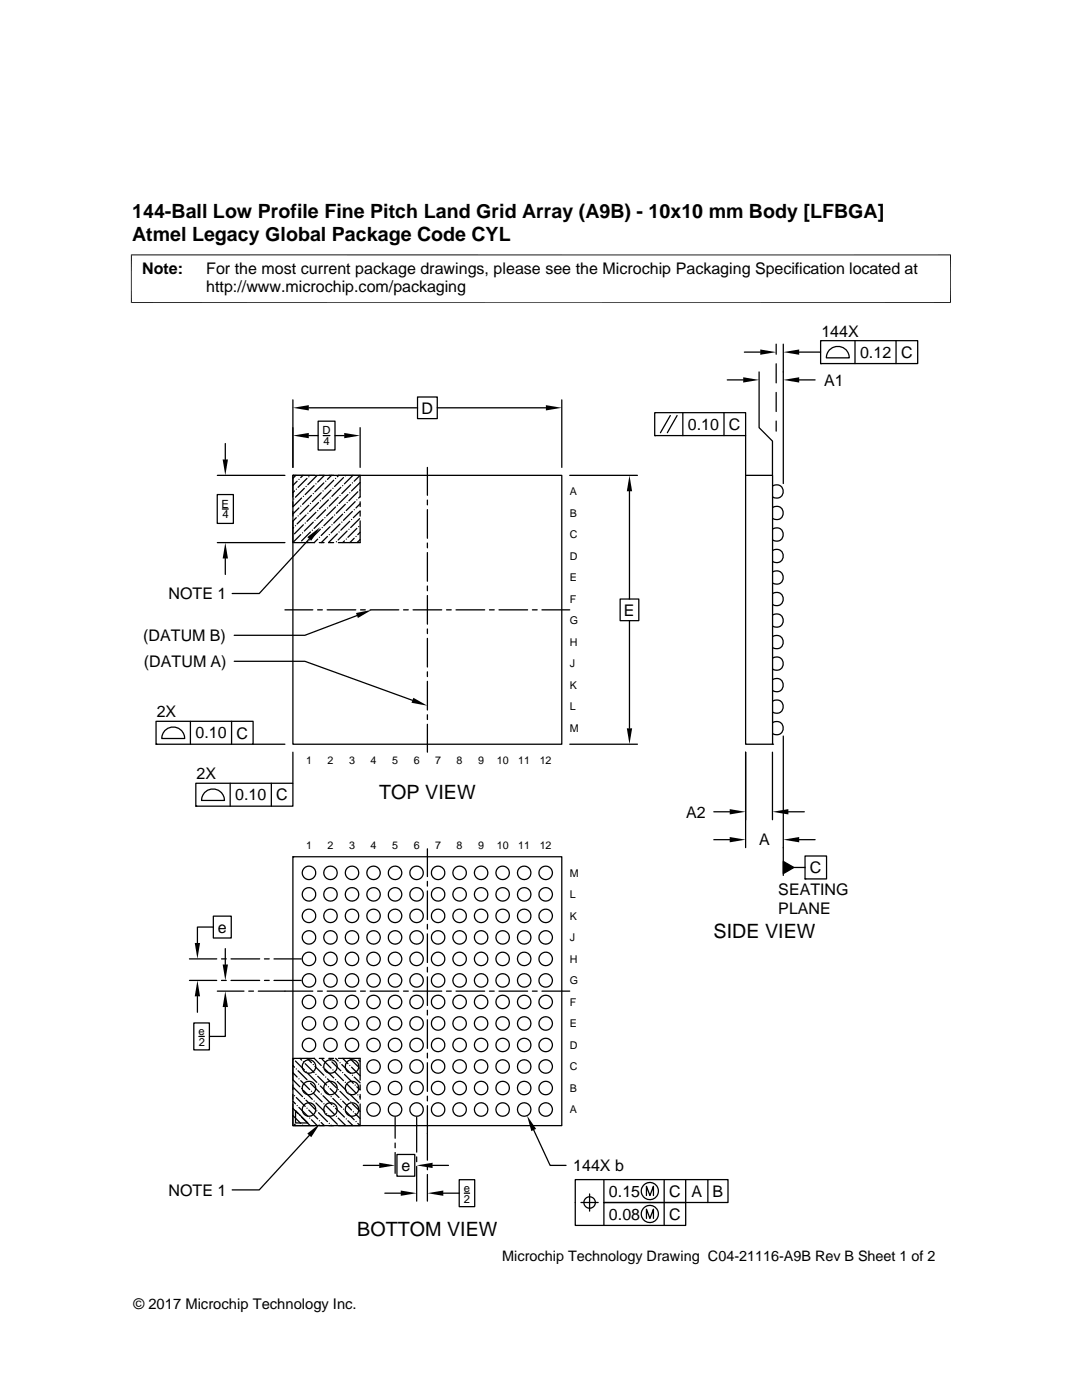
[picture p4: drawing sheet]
<svg xmlns="http://www.w3.org/2000/svg" width="216mm" height="279mm" viewBox="0 0 216 279" stroke-linecap="round" stroke-linejoin="round" font-family="sans-serif">
<g fill="none" stroke="#000" stroke-width=".25">
<path d="M58.4 79.8v13.5M83.3 79.2h3.9v4.3h-3.9zM112.1 79.8v13.5M145.1 75.8h3.2M148.5 70.3h3.2M151.5 74.2v11.1l2.6 2.7v6.9M154.9 68.7v2M154.9 72.6v3.8M154.9 78.3v3.8M156.3 68.7v27.8M159.5 70.3h4.2M159.5 75.8h3.1"/>
<path d="M163.7 68h19.4v4.6h-19.4zM163.7 72.6h.1M165.6 69.7a2.29 2.29 0 0 1 2.5-.4 2.29 2.29 0 0 1 1.4 2.1h-4.6l.3-1.2zM170.6 68v4.6M178.8 68v4.6M43.3 98.7h3.3v5.8h-3.3zM43.4 94.9h13.5M45 88.5v3.2M58.4 94.9h53.7v53.6h-53.7zM58.4 94.9h.1M58.6 99.6h.1M58.8 98l-.4 .3"/>
<path d="M59 94.9l-.6 .6M59.1 97.6h.1M59.3 96l-.9 .9M59.6 95.7h.1M60.2 99.4l-1.8 1.8M60.5 94.9l-.5 .4M60.5 99.1h.1M60.7 97.5l-1.8 1.7M61.1 97.1h.1M61.3 95.5l-1.8 1.8M61.6 95.1h.1M61.6 81.4h21.7"/>
<path d="M61.6 86.9h1.9M62.1 98.9l-1.7 1.7M62.5 98.5h.1M62.7 96.9l-1.8 1.8M62.8 94.9h-4.4v4.3M63 96.6h.1M63.2 95l-1.8 1.7M63.5 84.1h3.3v5.7h-3.3zM63.7 94.9h1M63.9 99.9h.1M64.1 98.3l-1.8 1.8M64.5 98h.1"/>
<path d="M64.5 86.9h1.3M64.6 96.4l-1.8 1.7M64.7 94.9l-1.3 1.3M65 96h.1M65.5 99.8l-1.8 1.7M65.6 94.9h1M65.9 99.4h.1M66.1 97.8l-1.8 1.8M66.1 94.9l-.8 .8M66.4 97.5h.1M66.6 95.8l-1.8 1.8M66.8 86.9h1.9"/>
<path d="M67 95.5h.1M67.5 99.2l-1.8 1.8M67.5 94.9h4.4v4.3M67.6 94.9l-.3 .2M67.8 98.9h.1M68 97.3l-1.8 1.8M68.4 96.9h.1M68.5 95.3l-1.7 1.8M68.9 95h.1M69.4 98.7l-1.8 1.8M69.8 98.3h.1M70 96.7l-1.8 1.8"/>
<path d="M70.3 96.4h.1M70.4 94.9l-1.7 1.7M71.2 99.8h.1M71.4 98.1l-1.8 1.8M71.8 97.8h.1M71.8 94.9l-1.1 1.1M71.9 85.3v8M71.9 96.3l-1.8 1.7M71.9 99.1l-.3 .3M85.3 93.3v5.5M85.3 99.8v1M87.2 81.4h21.7"/>
<path d="M113.7 94.9h13.5M125.6 98v21.5M130.6 82.4h18.2v4.5h-18.2zM130.6 86.9h.1M133.8 82.9l-2 3.5M135.1 82.9l-1.9 3.5M136.2 82.4v4.5M144.5 82.4v4.5M148.8 86.9v8M148.8 94.9h5.4v53.6h-5.4zM154.2 97a1.33 1.33 0 0 1 1.7 .2 1.33 1.33 0 0 1 0 1.8 1.33 1.33 0 0 1-1.7 .1M154.9 84v2"/>
<path d="M43.4 108.3h13.5M44.4 101.6h1.2M45 111.5v3.1M58.4 103.9v4.4h4.4M58.4 100.1v1M58.4 102v1M58.6 105.3l-.2 .1M58.9 104.9h.1M59.1 103.3l-.7 .7M59.5 103h.1M59.6 101.4l-1.2 1.2M60 101h.1"/>
<path d="M60 106.7l-1.6 1.6M60.4 106.3h.1M60.5 104.7l-1.7 1.8M60.9 104.4h.1M61.1 102.8l-1.8 1.8M61.4 102.4h.1M61.4 108.1l-.1 .2M61.6 100.8l-1.8 1.8M61.7 107.5l-10 10.9h-5.4M61.8 107.8h.1M62 100.5h.1M62 106.2l-1.8 1.7"/>
<path d="M62.3 105.8h.1M62.5 104.2l-1.8 1.8M62.8 103.8h.1M63 102.3l-1.7 1.7M63.4 101.9h.1M63.4 107.6l-.7 .7M63.6 100.3l-1.8 1.8M63.7 108.3h1M63.7 107.2h.1M63.9 105.6l-1.8 1.8M64.3 105.3h.1M64.5 103.7l-1.8 1.8"/>
<path d="M64.8 103.3h.1M65 101.7l-1.8 1.8M65.3 101.4h.1M65.3 107.1l-1.2 1.2M65.6 108.3h1M65.7 106.7h.1M65.9 105.1l-1.8 1.8M66.2 104.7h.1M66.4 103.1l-1.8 1.8M66.8 102.8h.1M67 101.2l-1.8 1.8M67.1 108.1h.1"/>
<path d="M67.3 100.8h.1M67.3 106.5l-1.7 1.8M67.6 106.2h.1M67.8 104.6l-1.7 1.7M68.2 104.2h.1M68.4 102.6l-1.8 1.8M68.7 102.3h.1M68.7 108l-.3 .3M68.9 100.6l-1.8 1.8M69.1 107.6h.1M69.3 100.3h.1M69.3 106l-1.8 1.8"/>
<path d="M69.6 105.6h.1M69.8 104l-1.8 1.8M70.1 103.7h.1M70.3 102.1l-1.8 1.7M70.7 101.7h.1M70.7 107.4l-.9 .9M70.9 100.1l-1.8 1.8M71 107.1h.1M71.2 105.5l-1.8 1.7M71.6 105.1h.1M71.8 103.5l-1.8 1.8M71.9 100.5l-.9 .9"/>
<path d="M71.9 102l-1.4 1.3M71.9 106.2l-.5 .5M71.9 107.7l-.7 .6M71.9 100.1v1M71.9 102v1M71.9 103.9v4.4h-4.4M85.3 101.7v5.7M85.3 108.4v.9M85.3 110.3v5.7M85.3 116.9v1M85.3 118.9v5.7M123.7 119.5h3.8v4.4h-3.8z"/>
<path d="M154.2 118.5a1.34 1.34 0 0 1 1.7 .2 1.34 1.34 0 0 1 0 1.7 1.34 1.34 0 0 1-1.7 .2M154.2 114.2a1.34 1.34 0 0 1 1.7 .2 1.34 1.34 0 0 1 0 1.7 1.34 1.34 0 0 1-1.7 .2M154.2 109.9a1.33 1.33 0 0 1 1.7 .2 1.33 1.33 0 0 1 0 1.8 1.33 1.33 0 0 1-1.7 .1M154.2 105.6a1.33 1.33 0 0 1 1.7 .2 1.33 1.33 0 0 1 0 1.8 1.33 1.33 0 0 1-1.7 .1M154.2 101.3a1.33 1.33 0 0 1 1.7 .2 1.33 1.33 0 0 1 0 1.8 1.33 1.33 0 0 1-1.7 .1M46.7 132h14.1l21.5 7.8M56.9 121.7h5.5M63.4 121.7h.9M65.3 121.7h5.7M71.2 122.9l-10.4 3.9h-14.1M71.9 121.7h1M73.9 121.7h5.7"/>
<path d="M80.5 121.7h1M82.4 121.7h5.7M85.3 125.5v.9M85.3 127.4v5.7M85.3 134.1v.9M85.3 136v5.7M89.1 121.7h.9M91 121.7h5.7M97.7 121.7h.9M99.6 121.7h5.7M106.2 121.7h1M108.1 121.7h5.6"/>
<path d="M125.6 123.9v21.5M154.2 140a1.33 1.33 0 0 1 1.7 .1 1.33 1.33 0 0 1 0 1.8 1.33 1.33 0 0 1-1.7 .2M154.2 135.7a1.33 1.33 0 0 1 1.7 .1 1.33 1.33 0 0 1 0 1.8 1.33 1.33 0 0 1-1.7 .2M154.2 131.4a1.33 1.33 0 0 1 1.7 .1 1.33 1.33 0 0 1 0 1.8 1.33 1.33 0 0 1-1.7 .2M154.2 127.1a1.34 1.34 0 0 1 1.7 .1 1.34 1.34 0 0 1 0 1.8 1.34 1.34 0 0 1-1.7 .2M154.2 122.8a1.34 1.34 0 0 1 1.7 .2 1.34 1.34 0 0 1 0 1.7 1.34 1.34 0 0 1-1.7 .2M31.1 144h19.4v4.5h-19.4zM31.1 148.5h.1M33 145.7a2.29 2.29 0 0 1 2.5-.4 2.29 2.29 0 0 1 1.4 2.1h-4.6l.3-1.2zM38 144v4.5M39.1 156.3h19.3v4.6h-19.3zM41 158a2.29 2.29 0 0 1 2.4-.3 2.29 2.29 0 0 1 1.4 2h-4.6l.3-1.1z"/>
<path d="M45.9 156.3v4.6M46.2 144v4.5M50.5 148.5h6.4M54.1 156.3v4.6M58.4 150.1v6.2M85.3 142.6v1M85.3 144.5v5.6M113.7 148.5h13.5M148.8 150.1v19.1M154.1 150.1v13.5M154.2 148.5h.1M154.2 144.3a1.33 1.33 0 0 1 1.7 .1 1.33 1.33 0 0 1 0 1.8 1.33 1.33 0 0 1-1.7 .2"/>
<path d="M156.3 146.9v27.8M39.1 160.9h.1M58.4 171h53.7v53.6h-53.7zM58.4 171h.1M85.3 169.4v5.5M85.3 175.9v.9M85.3 177.8v5.7M142.4 167.6h3.2M142.4 162h3.2M156.3 171.9l2.1 1.2-2.1 1.2zM157.3 162h3.2M158.4 173.1h2.2"/>
<path d="M159.5 167.6h3.1M160.6 170.8h4.3v4.6h-4.3zM160.6 175.4h.1M37.8 195.7h5.4M37.8 191.4h5.4M39.4 198.8v3.2M42.6 185h-3.2v3.2M42.6 182.8h3.5v4.4h-3.5zM43.4 197.8h5.3M44.2 195.7h.9M44.2 191.4h.9M45 189.3v3.2"/>
<path d="M46.1 195.7h5.7M46.1 191.4h5.7M49.6 197.8h1M51.5 197.8h10.9M52.8 195.7h.9M52.8 191.4h.9M54.7 195.7h5.4M54.7 191.4h5.4M63.4 197.8h.9M65.3 197.8h5.7M71.9 197.8h1M73.9 197.8h5.7"/>
<path d="M80.5 197.8h1M82.4 197.8h5.7M85.3 184.5v.9M85.3 186.4v5.7M85.3 193v1M85.3 194.9v5.8M89.1 197.8h.9M91 197.8h5.7M97.7 197.8h.9M99.6 197.8h5.7M106.2 197.8h1M108.1 197.8h5.6"/>
<path d="M38.7 204.2h3.1v5.3h-3.1zM39.7 206.8h1.1M45 201v5.8h-3.2M58.4 216.5v1M58.4 218.4v1M58.4 212.7l.4 .3M58.4 214.1l.9 .8M58.4 215.5l1.4 1.4M58.4 219.8l.5 .5M58.6 211.4h.1M58.6 217.1l1.8 1.8M58.8 218.7h.1"/>
<path d="M58.9 211.8l1.8 1.7M59.1 213.3h.1M59.1 219l1.8 1.8M59.5 213.7l1.8 1.8M59.6 215.3h.1M59.9 211.2l.3 .4M60 215.7l1.8 1.7M60.2 217.3h.1M60.5 211.9h.1M60.5 217.6l1.8 1.8M60.7 219.2h.1M60.9 212.3l1.8 1.8"/>
<path d="M61.1 213.9h.1M61.1 219.6l1.7 1.8M61.3 211.2l.8 .9M61.4 214.2l1.8 1.8M61.6 215.8h.1M62 216.2l1.7 1.8M62.1 217.8h.1M62.5 212.4h.1M62.5 218.1l1.8 1.8M62.7 219.8h.1M62.7 211.2l1.4 1.4M62.8 211.2h-4.4v4.4"/>
<path d="M62.8 212.8l1.8 1.8M63 214.4h.1M63.4 214.8l1.8 1.8M63.6 216.4h.1M63.7 211.2h1M63.9 216.7l1.8 1.8M64.1 218.3h.1M64.3 211.4l1.8 1.8M64.5 213h.1M64.5 218.7l1.7 1.8M64.8 213.3l1.8 1.8M65 214.9h.1"/>
<path d="M65.3 215.3l1.8 1.8M65.5 216.9h.1M65.6 211.2h1M65.9 211.6h.1M65.9 217.3l1.7 1.7M66.1 218.9h.1M66.2 211.9l1.8 1.8M66.4 213.5h.1M66.4 219.2l1.8 1.8M66.8 213.9l1.7 1.8M67 215.5h.1M67 211.2l.5 .6"/>
<path d="M67.3 215.8l1.8 1.8M67.5 217.4h.1M67.5 211.2h4.4v4.4M67.8 212.1h.1M67.8 217.8l1.8 1.8M68 219.4h.1M68.2 212.4l1.8 1.8M68.4 214.1h.1M68.4 219.8l1.7 1.7M68.4 211.2l1 1.1M68.7 214.4l1.8 1.8M68.9 216h.1"/>
<path d="M69.3 216.4l1.7 1.7M69.4 218h.1M69.8 212.6h.1M69.8 218.3l1.8 1.8M69.8 211.2l1.6 1.6M70 219.9h.1M70.1 213l1.8 1.7M70.3 214.6h.1M70.7 214.9l1.2 1.2M70.9 216.6h.1M71.2 216.9l.7 .6M71.4 218.5h.1"/>
<path d="M71.6 211.6l.3 .2M71.8 213.2h.1M71.8 218.9l.1 .1M71.9 216.5v1M71.9 218.4v1M85.3 201.6v1M85.3 203.5v5.7M85.3 210.2v.9M85.3 212.1v5.7M85.3 218.8v.9M58.4 220.3v4.3h4.4M58.4 221.2l1.1 1.1"/>
<path d="M58.4 222.6l1.6 1.6M58.8 224.4l.2 .2M59 221.7l2.4 2.4h-2.4zM59.3 220.6h.1M59.6 221l1.8 1.8M59.8 222.6h.1M60.2 222.9l1.7 1.7M60.4 224.6h.1M61.3 221.2h.1M61.6 221.5l1.8 1.8M61.7 226.6l-10 10.9h-5.4M61.8 223.1h.1"/>
<path d="M62.1 223.5l1.2 1.1M63 220.1l1.8 1.8M63.2 221.7h.1M63.6 222.1l1.7 1.7M63.7 224.6h1M63.7 223.7h.1M64.1 224l.6 .6M64.6 220.3h.1M65 220.6l1.8 1.8M65.2 222.3h.1M65.5 222.6l1.8 1.8M65.6 224.6h1"/>
<path d="M65.7 224.2h.1M66.1 224.6h.1M66.6 220.8h.1M67 221.2l1.7 1.7M67.1 222.8h.1M67.5 223.1l1.5 1.5M68.5 221.4h.1M68.9 221.7l1.8 1.8M69.1 223.3h.1M69.4 223.7l1 .9M70.3 220.3l1.6 1.5M70.5 221.9h.1"/>
<path d="M70.9 222.3l1 .9M71 223.8h.1M71.4 224.2l.4 .4M71.9 220.3v4.3h-4.4M72.5 232.6h3.2M76.8 238.1h3.2M78.8 223v4.2M78.8 228.1v1M78.8 230v4.2M79.2 230.4h3.6v4.3h-3.6zM83.1 223v6.9M83.1 230.9v.9"/>
<path d="M83.1 232.8v6.9M85.3 232.5v.9M85.3 234.4v5.3M85.3 220.7v10.8M86.3 232.6h3.2M88.5 238.1h3.1M91.6 235.4h3.1v5.4h-3.1zM92.6 238.1h1.1M106.5 225.5l3.3 7.1h3.1M115.9 240h3.5M117.6 238.3v3.4M120.5 235.4v4.6h16.3v4.6h-22v-9.2h30.5v4.6h-24.8v4.6"/>
<path d="M129 238.6v-1.9l.7 1.9 .7-1.9v1.9M132.5 235.4v9.2M136.8 235.4v4.6M141.2 235.4v4.6M129 243.2v-1.9l.7 1.9 .7-1.9v1.9"/>
<circle cx="61.6" cy="178.5" r="1.34"/>
<circle cx="61.7" cy="174.2" r="1.34"/>
<circle cx="65.9" cy="178.5" r="1.34"/>
<circle cx="65.9" cy="174.2" r="1.34"/>
<circle cx="70.2" cy="178.5" r="1.34"/>
<circle cx="70.2" cy="174.2" r="1.34"/>
<circle cx="74.5" cy="178.5" r="1.34"/>
<circle cx="74.5" cy="174.2" r="1.34"/>
<circle cx="78.8" cy="178.5" r="1.34"/>
<circle cx="78.8" cy="174.2" r="1.34"/>
<circle cx="83.1" cy="174.2" r="1.33"/>
<circle cx="83.1" cy="178.5" r="1.33"/>
<circle cx="87.4" cy="178.5" r="1.34"/>
<circle cx="87.4" cy="174.2" r="1.34"/>
<circle cx="91.7" cy="178.5" r="1.34"/>
<circle cx="91.7" cy="174.2" r="1.34"/>
<circle cx="96" cy="178.5" r="1.34"/>
<circle cx="96" cy="174.2" r="1.34"/>
<circle cx="100.3" cy="178.5" r="1.34"/>
<circle cx="100.3" cy="174.2" r="1.34"/>
<circle cx="104.6" cy="178.5" r="1.34"/>
<circle cx="104.6" cy="174.2" r="1.34"/>
<circle cx="108.9" cy="178.5" r="1.34"/>
<circle cx="108.9" cy="174.2" r="1.34"/>
<circle cx="61.6" cy="191.4" r="1.34"/>
<circle cx="61.6" cy="195.7" r="1.34"/>
<circle cx="61.6" cy="182.8" r="1.34"/>
<circle cx="61.7" cy="187.1" r="1.34"/>
<circle cx="61.7" cy="200" r="1.34"/>
<circle cx="65.9" cy="191.4" r="1.34"/>
<circle cx="65.9" cy="195.7" r="1.34"/>
<circle cx="65.9" cy="182.8" r="1.34"/>
<circle cx="65.9" cy="187.1" r="1.34"/>
<circle cx="65.9" cy="200" r="1.34"/>
<circle cx="70.2" cy="191.4" r="1.34"/>
<circle cx="70.2" cy="195.7" r="1.34"/>
<circle cx="70.2" cy="182.8" r="1.34"/>
<circle cx="70.2" cy="187.1" r="1.34"/>
<circle cx="70.2" cy="200" r="1.34"/>
<circle cx="74.5" cy="191.4" r="1.34"/>
<circle cx="74.5" cy="195.7" r="1.34"/>
<circle cx="74.5" cy="182.8" r="1.34"/>
<circle cx="74.5" cy="187.1" r="1.34"/>
<circle cx="74.5" cy="200" r="1.34"/>
<circle cx="78.8" cy="191.4" r="1.34"/>
<circle cx="78.8" cy="195.7" r="1.34"/>
<circle cx="78.8" cy="182.8" r="1.34"/>
<circle cx="78.8" cy="187.1" r="1.34"/>
<circle cx="78.8" cy="200" r="1.34"/>
<circle cx="83.1" cy="191.4" r="1.34"/>
<circle cx="83.1" cy="195.7" r="1.34"/>
<circle cx="83.1" cy="182.8" r="1.33"/>
<circle cx="83.1" cy="187.1" r="1.33"/>
<circle cx="83.1" cy="200" r="1.33"/>
<circle cx="87.4" cy="191.4" r="1.34"/>
<circle cx="87.4" cy="195.7" r="1.34"/>
<circle cx="87.4" cy="182.8" r="1.34"/>
<circle cx="87.4" cy="187.1" r="1.34"/>
<circle cx="87.4" cy="200" r="1.34"/>
<circle cx="91.7" cy="191.4" r="1.34"/>
<circle cx="91.7" cy="195.7" r="1.34"/>
<circle cx="91.7" cy="182.8" r="1.34"/>
<circle cx="91.7" cy="187.1" r="1.34"/>
<circle cx="91.7" cy="200" r="1.34"/>
<circle cx="96" cy="191.4" r="1.34"/>
<circle cx="96" cy="195.7" r="1.34"/>
<circle cx="96" cy="182.8" r="1.34"/>
<circle cx="96" cy="187.1" r="1.34"/>
<circle cx="96" cy="200" r="1.34"/>
<circle cx="100.3" cy="191.4" r="1.34"/>
<circle cx="100.3" cy="195.7" r="1.34"/>
<circle cx="100.3" cy="182.8" r="1.34"/>
<circle cx="100.3" cy="187.1" r="1.34"/>
<circle cx="100.3" cy="200" r="1.34"/>
<circle cx="104.6" cy="191.4" r="1.34"/>
<circle cx="104.6" cy="195.7" r="1.34"/>
<circle cx="104.6" cy="182.8" r="1.34"/>
<circle cx="104.6" cy="187.1" r="1.34"/>
<circle cx="104.6" cy="200" r="1.34"/>
<circle cx="108.9" cy="191.4" r="1.34"/>
<circle cx="108.9" cy="195.7" r="1.34"/>
<circle cx="108.9" cy="182.8" r="1.34"/>
<circle cx="108.9" cy="187.1" r="1.34"/>
<circle cx="108.9" cy="200" r="1.34"/>
<circle cx="61.6" cy="212.8" r="1.34"/>
<circle cx="61.6" cy="217.1" r="1.34"/>
<circle cx="61.7" cy="204.3" r="1.34"/>
<circle cx="61.7" cy="208.5" r="1.34"/>
<circle cx="65.9" cy="212.8" r="1.34"/>
<circle cx="65.9" cy="217.1" r="1.34"/>
<circle cx="65.9" cy="204.3" r="1.34"/>
<circle cx="65.9" cy="208.6" r="1.34"/>
<circle cx="70.2" cy="212.8" r="1.34"/>
<circle cx="70.2" cy="217.1" r="1.34"/>
<circle cx="70.2" cy="204.3" r="1.34"/>
<circle cx="70.2" cy="208.6" r="1.34"/>
<circle cx="74.5" cy="212.8" r="1.34"/>
<circle cx="74.5" cy="217.1" r="1.34"/>
<circle cx="74.5" cy="204.3" r="1.34"/>
<circle cx="74.5" cy="208.6" r="1.34"/>
<circle cx="78.8" cy="212.8" r="1.34"/>
<circle cx="78.8" cy="217.1" r="1.34"/>
<circle cx="78.8" cy="204.3" r="1.34"/>
<circle cx="78.8" cy="208.5" r="1.34"/>
<circle cx="83.1" cy="217.1" r="1.33"/>
<circle cx="83.1" cy="212.8" r="1.33"/>
<circle cx="83.1" cy="204.3" r="1.33"/>
<circle cx="83.1" cy="208.5" r="1.33"/>
<circle cx="87.4" cy="212.8" r="1.34"/>
<circle cx="87.4" cy="217.1" r="1.34"/>
<circle cx="87.4" cy="204.3" r="1.34"/>
<circle cx="87.4" cy="208.5" r="1.34"/>
<circle cx="91.7" cy="212.8" r="1.34"/>
<circle cx="91.7" cy="217.1" r="1.34"/>
<circle cx="91.7" cy="204.3" r="1.34"/>
<circle cx="91.7" cy="208.5" r="1.34"/>
<circle cx="96" cy="212.8" r="1.34"/>
<circle cx="96" cy="217.1" r="1.34"/>
<circle cx="96" cy="204.3" r="1.34"/>
<circle cx="96" cy="208.5" r="1.34"/>
<circle cx="100.3" cy="212.8" r="1.34"/>
<circle cx="100.3" cy="217.1" r="1.34"/>
<circle cx="100.3" cy="204.3" r="1.34"/>
<circle cx="100.3" cy="208.6" r="1.34"/>
<circle cx="104.6" cy="212.8" r="1.34"/>
<circle cx="104.6" cy="217.1" r="1.34"/>
<circle cx="104.6" cy="204.3" r="1.34"/>
<circle cx="104.6" cy="208.6" r="1.34"/>
<circle cx="108.9" cy="212.8" r="1.34"/>
<circle cx="108.9" cy="217.1" r="1.34"/>
<circle cx="108.9" cy="204.3" r="1.34"/>
<circle cx="108.9" cy="208.5" r="1.34"/>
<circle cx="61.6" cy="221.4" r="1.34"/>
<circle cx="65.9" cy="221.4" r="1.34"/>
<circle cx="70.2" cy="221.4" r="1.34"/>
<circle cx="74.5" cy="221.4" r="1.34"/>
<circle cx="78.8" cy="221.4" r="1.34"/>
<circle cx="83.1" cy="221.4" r="1.34"/>
<circle cx="87.4" cy="221.4" r="1.34"/>
<circle cx="91.7" cy="221.4" r="1.34"/>
<circle cx="96" cy="221.4" r="1.34"/>
<circle cx="100.3" cy="221.4" r="1.34"/>
<circle cx="104.6" cy="221.4" r="1.34"/>
<circle cx="108.9" cy="221.4" r="1.34"/>
<circle cx="117.6" cy="240" r="1.14"/>
<circle cx="129.7" cy="237.7" r="1.71"/>
<circle cx="129.7" cy="242.3" r="1.71"/>
</g>
<g fill="#000">
<path d="M148.3 75.3l3.2 .5-3.2 .5zM151.7 69.7l3.2 .6-3.2 .5zM156.3 70.3l3.2-.6v1.1zM156.3 75.8l3.2-.5v1zM44.4 91.7h1.1l-.5 3.2zM58.4 81.4l3.2-.5v1zM58.4 86.9l3.2-.5v1.1zM68.7 86.4l3.2 .5-3.2 .6zM108.9 80.9l3.2 .5-3.2 .5zM125.6 94.9l.5 3.1h-1zM45 108.3l.5 3.2h-1.1zM61.3 107.2l2.6-2-1.8 2.7z"/>
<path d="M71 122.3l3.2-.6-2.8 1.6zM82.5 139.3l2.8 1.5-3.2-.5zM125.1 145.4h1l-.5 3.1zM145.6 167l3.2 .6-3.2 .5zM145.6 161.5l3.2 .5-3.2 .5zM156.3 171.9l2.1 1.2-2.1 1.2zM154.1 162l3.2-.5v1zM156.3 167.6l3.2-.6v1.1zM39.4 195.7l.5 3.1h-1zM38.9 188.2h1l-.5 3.2zM44.4 192.5h1.1l-.5 3.2zM45 197.8l.5 3.2h-1.1z"/>
<path d="M61.3 226.2l2.6-2-1.8 2.7zM75.7 232.1l3.1 .5-3.1 .5zM80 237.6l3.1 .5-3.1 .6zM83.1 232.6l3.2-.5v1zM85.3 238.1l3.2-.5v1.1zM105.2 222.6l1.8 2.7-1 .4z"/>
</g>
<path d="M26.1 50.9h163.7M26.2 50.8v9.7M189.7 50.8v9.7M26.1 60.4h163.7" fill="none" stroke="#000" stroke-width=".2"/>
<g font-size="3.9">
<text x="26.4" y="43.5">144-Ball Low Profile Fine Pitch Land Grid Array (A9B) - 10x10 mm Body [LFBGA]</text>
<text x="26.4" y="48">Atmel Legacy Global Package Code CYL</text>
<text x="75.6" y="159.5">TOP VIEW</text>
<text x="142.4" y="187.2">SIDE VIEW</text>
<text x="71.3" y="246.7">BOTTOM VIEW</text>
</g>
<g font-size="3.2">
<text x="28.4" y="54.6">Note:</text>
<text x="41.1" y="58.3">http://www.microchip.com/packaging</text>
<text x="41.1" y="54.6">For the most current package drawings, please see the Microchip Packaging Specification located at</text>
<text x="163.9" y="67.2">144X</text>
<text x="171.6" y="71.4">0.12</text>
<text x="179.8" y="71.4">C</text>
<text x="164.4" y="77">A1</text>
<text x="84.1" y="82.5">D</text>
<text x="137.3" y="85.8">0.10</text>
<text x="145.5" y="85.8">C</text>
<text x="33.6" y="119.6">NOTE 1</text>
<text x="124.5" y="122.9">E</text>
<text x="28.6" y="128">(DATUM B)</text>
<text x="28.7" y="133">(DATUM A)</text>
<text x="31.3" y="143.2">2X</text>
<text x="39" y="147.4">0.10</text>
<text x="47.2" y="147.4">C</text>
<text x="39.2" y="155.5">2X</text>
<text x="46.9" y="159.7">0.10</text>
<text x="55.1" y="159.7">C</text>
<text x="136.9" y="163.2">A2</text>
<text x="151.5" y="168.7">A</text>
<text x="155.3" y="178.7">SEATING</text>
<text x="161.6" y="174.3">C</text>
<text x="155.3" y="182.4">PLANE</text>
<text x="43.5" y="186.1">e</text>
<text x="80.1" y="233.7">e</text>
<text x="114.4" y="233.7">144X b</text>
<text x="33.6" y="238.6">NOTE 1</text>
<text x="121.5" y="238.8">0.15</text>
<text x="133.5" y="238.8">C</text>
<text x="138" y="238.8">A</text>
<text x="142.2" y="238.8">B</text>
<text x="121.5" y="243.4">0.08</text>
<text x="133.5" y="243.4">C</text>
</g>
<g font-size="2.9">
<text x="100.2" y="251.7">Microchip Technology Drawing C04-21116-A9B Rev B Sheet 1 of 2</text>
<text x="26.6" y="261.3">© 2017 Microchip Technology Inc.</text>
</g>
<g font-size="2.2">
<text x="64.3" y="86.7">D</text>
<text x="64.6" y="88.8">4</text>
<text x="44.2" y="101.3">E</text>
<text x="44.4" y="103.4">4</text>
<text x="39.6" y="206.6">e</text>
<text x="39.6" y="208.7">2</text>
<text x="92.6" y="237.8">e</text>
<text x="92.6" y="240">2</text>
</g>
<g font-size="2.1">
<text x="113.7" y="98.8">A</text>
<text x="113.7" y="103.1">B</text>
<text x="113.7" y="107.4">C</text>
<text x="113.7" y="111.7">D</text>
<text x="113.7" y="116">E</text>
<text x="113.7" y="120.3">F</text>
<text x="113.7" y="124.6">G</text>
<text x="113.7" y="128.9">H</text>
<text x="113.7" y="133.2">J</text>
<text x="113.7" y="137.5">K</text>
<text x="113.7" y="141.8">L</text>
<text x="113.7" y="146.1">M</text>
<text x="61.1" y="152.4">1</text>
<text x="65.4" y="152.4">2</text>
<text x="69.7" y="152.4">3</text>
<text x="74" y="152.4">4</text>
<text x="78.3" y="152.4">5</text>
<text x="82.5" y="152.4">6</text>
<text x="86.8" y="152.4">7</text>
<text x="91.1" y="152.4">8</text>
<text x="95.4" y="152.4">9</text>
<text x="99.1" y="152.4">10</text>
<text x="103.4" y="152.4">11</text>
<text x="107.7" y="152.4">12</text>
<text x="61.1" y="169.4">1</text>
<text x="65.4" y="169.4">2</text>
<text x="69.7" y="169.4">3</text>
<text x="74" y="169.4">4</text>
<text x="78.3" y="169.4">5</text>
<text x="82.5" y="169.4">6</text>
<text x="86.8" y="169.4">7</text>
<text x="91.1" y="169.4">8</text>
<text x="95.4" y="169.4">9</text>
<text x="99.1" y="169.4">10</text>
<text x="103.4" y="169.4">11</text>
<text x="107.7" y="169.4">12</text>
<text x="113.7" y="179.3">L</text>
<text x="113.7" y="175">M</text>
<text x="113.7" y="183.5">K</text>
<text x="113.7" y="187.8">J</text>
<text x="113.7" y="196.4">G</text>
<text x="113.7" y="192.1">H</text>
<text x="113.7" y="200.7">F</text>
<text x="113.7" y="209.3">D</text>
<text x="113.7" y="205">E</text>
<text x="113.7" y="213.6">C</text>
<text x="113.7" y="217.9">B</text>
<text x="113.7" y="222.2">A</text>
</g>
</svg>
